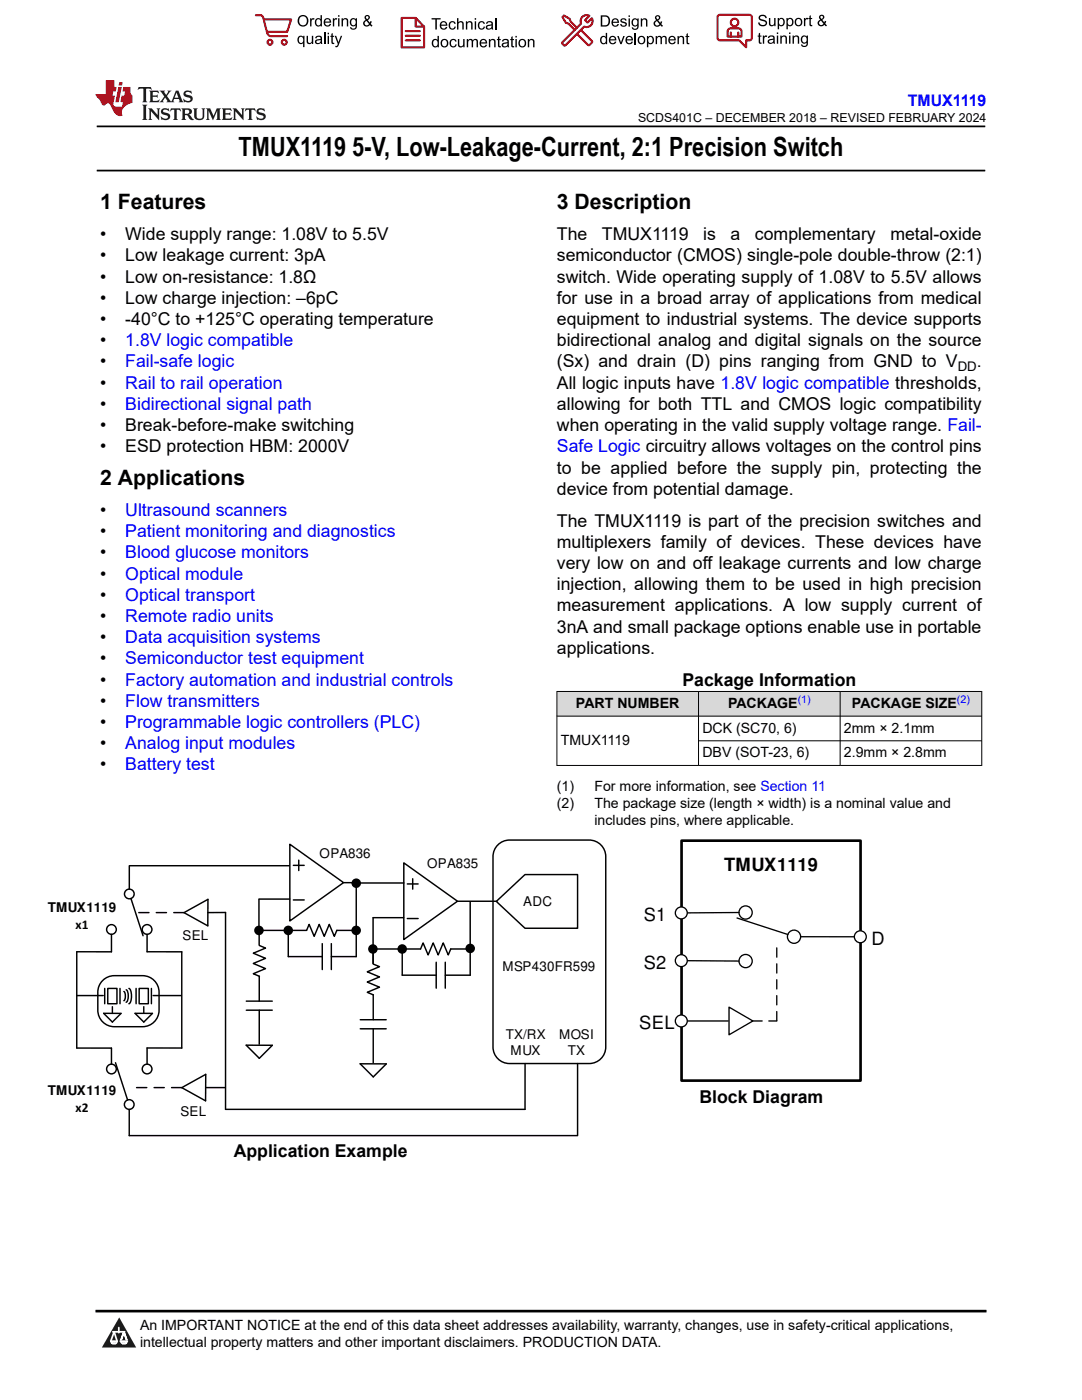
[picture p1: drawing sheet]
<svg xmlns="http://www.w3.org/2000/svg" width="216mm" height="279mm" viewBox="0 0 216 279" stroke-linecap="round" stroke-linejoin="round" font-family="sans-serif">
<path d="M19.3 25.2h177.3M19.3 34h177.3" fill="none" stroke="#000" stroke-width=".35"/>
<g fill="#d8d8d8">
<path d="M111.1 138h84.8v4.9h-84.8z" fill-rule="evenodd"/>
<path d="M111.2 138.1h28.1v4.8h-28.1z" fill-rule="evenodd"/>
<path d="M139.4 138.1h28.2v4.8h-28.2z" fill-rule="evenodd"/>
<path d="M167.7 138.1h28.1v4.8h-28.1z" fill-rule="evenodd"/>
</g>
<path d="M111.1 138h84.9M111.1 137.9v14.9M139.4 137.9v14.9M167.6 137.9v14.9M195.9 137.9v14.9M111.1 142.9h84.9M111.1 152.8h84.9M139.4 147.8h56.6" fill="none" stroke="#000" stroke-width=".2"/>
<g fill="none" stroke="#000" stroke-width=".29">
<path d="M51.7 179.4h6.1M57.8 168.5l10.8 7.6-10.8 7.7zM58.5 172.7h2.2M58.5 179.6h2.2M59.6 171.7v2M68.6 176.2h2.6M70.9 176.3h.2v14.6h-5M49.1 199.8h5.2M51.5 185.7h9.7l.5-1.2 1 2.4 1-2.4 1 2.4 1-2.4 1 2.4 .5-1.2h3.9M51.7 185.7v2.9M51.7 194.8v5M51.8 188.7l1.2 .5-2.5 1 2.5 1.1-2.5 1 2.5 1-2.5 1 1.3 .5"/>
<path d="M57.5 185.9v5h6.8M64.3 188.3v5.2M66.1 188.3v5.2M49.1 208.6h5.2l-2.6 2.6zM49.1 201.6h5.2M51.7 201.6v6.8"/>
</g>
<g fill="#000">
<circle cx="71.1" cy="176.3" r=".95"/>
<circle cx="51.7" cy="185.7" r=".95"/>
<circle cx="57.5" cy="185.7" r=".95"/>
</g>
<path d="M99.3 168.6a3.3 3.3 0 0 1 2.4-.9h15.9a3.3 3.3 0 0 1 3.3 3.3v38a3.3 3.3 0 0 1-3.3 3.3h-15.9a3.3 3.3 0 0 1-3.3-3.3v-38a3.3 3.3 0 0 1 .9-2.4z" fill-rule="evenodd" fill="#fff"/>
<g fill="none" stroke="#000" stroke-width=".29">
<path d="M25.8 172.8v4.6M25.9 172.8h31.9M26.1 179.3l2.4 7.4M51.7 179.5v6.2M70.3 176.2h10.3M80.6 172.2l10.7 7.7-10.7 7.6zM81.3 176.4h2.1M82.3 175.4v2M91.4 179.9h7.7M93.8 180v14.6h-5M99 179.9l5.8-5.4h10.4v10.8h-10.4zM99.3 168.6a3.3 3.3 0 0 1 2.4-.9h15.9a3.3 3.3 0 0 1 3.3 3.3v38a3.3 3.3 0 0 1-3.3 3.3h-15.9a3.3 3.3 0 0 1-3.3-3.3v-38a3.3 3.3 0 0 1 .9-2.4z"/>
<path d="M15.3 198.7h5.3M20.5 195.7a3.3 3.3 0 0 1 2.3-1h5.6a3.3 3.3 0 0 1 3.3 3.3v3.6a3.3 3.3 0 0 1-3.3 3.3h-5.6a3.3 3.3 0 0 1-3.3-3.3v-3.6a3.3 3.3 0 0 1 1-2.3zM20.9 197.3v3M21.5 197.3h1.8v3h-1.8zM22.2 186.5v3.5l-6.9-.1v19.3h6.9v3.2M23.9 197.3v3M24.7 197.9a1.53 1.53 0 0 1 0 1.8M25.2 197.5a2 2 0 0 1 0 2.5M25.7 197.3a2.51 2.51 0 0 1 0 3M27.2 197.3v3M27.8 197.3h1.8v3h-1.8zM29.3 186.5v3.5h7v19.2l-7-.1v3.3"/>
<path d="M30.2 197.3v3M30.6 198.7h5.6M36.7 182.1l4.8-2.6v5.3zM41.5 182.1h3.5v39.3h59.8v-9.1M70.9 185.7h.2M74.2 189.4h9.7M74.5 198.5v5M74.5 192.4l1.2 .5-2.4 1 2.4 1.1-2.4 1 2.4 1-2.4 1 1.2 .6M80.3 189.6v5h6.7M80.5 183.1h-6.1v9.2M81.3 183.3h2.1M83.9 189.4l.5-1.2 1 2.4 1-2.4 1 2.4 1-2.4 1 2.4 .5-1.2"/>
<path d="M87 192v5.2M88.8 192v5.2M89.9 189.4h3.9M93.6 189.3h.2M20.7 202.2h3.5l-1.8 1.8zM22.4 200.9v1.3M23 212.1l2.5 7.4M26.9 202.2h3.5l-1.7 1.8zM28.7 200.9v1.3M36.3 217.1l4.8-2.7-.1 5.3zM41 217.1h4M71.9 212.3h5.2l-2.6 2.6z"/>
<path d="M71.9 205.3h5.2M71.9 203.5h5.2M74.5 205.3v6.8M115.2 212.3v14.3M25.8 221.4v5.2h89.4"/>
<circle cx="25.8" cy="178.4" r=".97"/>
<circle cx="22.2" cy="185.5" r=".97"/>
<circle cx="29.3" cy="185.5" r=".97"/>
<circle cx="22.2" cy="213.3" r=".97"/>
<circle cx="29.3" cy="213.3" r=".97"/>
<circle cx="25.8" cy="220.4" r=".97"/>
</g>
<g fill="#000">
<circle cx="71.1" cy="185.7" r=".95"/>
<circle cx="74.4" cy="189.4" r=".95"/>
<circle cx="80.3" cy="189.4" r=".95"/>
<circle cx="93.8" cy="189.3" r=".95"/>
</g>
<path d="M36.7 182.1h-9.2M36.3 217.1h-9.2" fill="none" stroke="#000" stroke-width=".29" stroke-dasharray="2 1.5"/>
<path d="M135.8 203.8h9.5" fill="none" stroke="#000" stroke-width=".26"/>
<path d="M155 189.2v14.6" fill="none" stroke="#000" stroke-width=".26" stroke-dasharray="1.9 1.3"/>
<path d="M136 167.8h35.7v47.9h-35.7z" fill="none" stroke="#000" stroke-width=".53"/>
<circle cx="135.9" cy="203.8" r="1.19" fill="#fff"/>
<g fill="none" stroke="#000" stroke-width=".26">
<path d="M136 191.7l11.5 .1M147.1 183.2l10.1 3.3M147.5 182.1l-11.5 .1M159.8 186.9l11.9 .1M145.5 201l4.7 2.8-4.7 2.7z"/>
<circle cx="148.8" cy="182.1" r="1.32"/>
<circle cx="148.8" cy="191.8" r="1.32"/>
<circle cx="158.4" cy="186.9" r="1.32"/>
<circle cx="135.9" cy="203.8" r="1.19"/>
</g>
<path d="M150.2 203.8h4.8" fill="none" stroke="#000" stroke-width=".26" stroke-dasharray="1.9 1.3"/>
<circle cx="135.9" cy="182.2" r="1.19" fill="#fff"/>
<circle cx="135.9" cy="182.2" r="1.19" fill="none" stroke="#000" stroke-width=".26"/>
<circle cx="171.7" cy="187" r="1.19" fill="#fff"/>
<circle cx="171.7" cy="187" r="1.19" fill="none" stroke="#000" stroke-width=".26"/>
<circle cx="135.9" cy="191.7" r="1.19" fill="#fff"/>
<circle cx="135.9" cy="191.7" r="1.19" fill="none" stroke="#000" stroke-width=".26"/>
<path d="M0 0h215.9v23.8h-215.9z" fill-rule="evenodd" fill="#fff"/>
<path d="M27.7 17.4l-.2 .6 .5-.3h.6v.1v2.2l-.2 .4h1l-.2-.4v-2.2v-.1h.5l.5 .3-.1-.6zM29.8 18.1l.2 .4v1.5l-.2 .4h1.9l.1-.6a1.08 1.08 0 0 1-1.3 .2v-.7h.6l.4 .2v-.6l-.4 .2h-.6v-.6l.2-.1a1 1 0 0 1 1 .2l-.1-.5zM31.8 18.1l1 1.1-1 1.2h.9l-.2-.2 .4-.7 .5 .7-.2 .2h1.6l-.2-.2 .1-.4h1l.1 .4-.1 .2h.9l-.2-.3-.8-2h-.5l-1 2.2-.8-1.1 .9-1.1h-.8l.2 .2-.5 .7-.3-.7 .1-.2zM35.2 18.5l.4 1h-.8zM36.8 18.2a.65 .65 0 0 0-.2 .7 .65 .65 0 0 0 .6 .5l.7 .2 .1 .2a.79 .79 0 0 1-.7 .4 .79 .79 0 0 1-.7-.5l.1 .7 .2-.1a.93 .93 0 0 0 1.1 .1 .93 .93 0 0 0 .4-1 1.46 1.46 0 0 0-1.2-.6l-.1-.3a1.09 1.09 0 0 1 1.2 .2l-.2-.6-.1 .1-.6-.2zM28.4 20.9l.2 .4v2.3l-.2 .3h1l-.2-.3v-2.3l.2-.4zM29.6 21.6l.2 .4v1.6l-.2 .3h.8l-.3-.3v-1.4l1.7 1.8v-2l.2-.4h-.8l.2 .2 .1 1.1-1.2-1.3zM32.3 21.8a.65 .65 0 0 0-.2 .7 .65 .65 0 0 0 .7 .4l.6 .2 .1 .2a.79 .79 0 0 1-.7 .4 .79 .79 0 0 1-.7-.5l.1 .7 .2-.1a.93 .93 0 0 0 1.1 .1 .93 .93 0 0 0 .4-.9 1.46 1.46 0 0 0-1.2-.6l-.1-.4a1.09 1.09 0 0 1 1.2 .2l-.2-.6-.1 .1-.6-.1zM34.1 21.6l-.1 .7a.63 .63 0 0 1 .7-.4l.1 1.7-.3 .3h1l-.2-.3v-1.7a.66 .66 0 0 1 .8 .4l-.1-.7zM36.2 21.6l.2 .4v1.6l-.2 .3h.9l-.2-.2v-.7h.5l.1 .2a.79 .79 0 0 0 1.2 .6l-1-.9a.61 .61 0 0 0 .6-.6 .61 .61 0 0 0-.5-.6zM36.9 21.9h.2a.47 .47 0 0 1 .5 .1 .47 .47 0 0 1 .1 .5l-.2 .2h-.6zM38.5 21.6l.2 .2a2.27 2.27 0 0 0 .4 2 1.04 1.04 0 0 0 1.7-.7v-1.3l.2-.2h-.8l.2 .4v1.1a.6 .6 0 0 1-.6 .6 .6 .6 0 0 1-.6-.6v-1.1l.3-.4zM41.1 21.6l.2 .4v1.6l-.2 .3h.7l-.2-.3v-1.5l.9 1.9 .8-1.9v1.5l-.2 .3h1l-.3-.3v-1.6l.3-.4h-.8l-.7 1.5-.7-1.5zM44.3 21.6l.2 .4v1.6l-.2 .3h1.9l.1-.5a1.09 1.09 0 0 1-1.3 .1v-.6h.6l.4 .1v-.6l-.4 .2h-.6v-.6l.2-.1a1.01 1.01 0 0 1 1 .3l-.1-.6zM46.4 21.6l.3 .4v1.6l-.3 .3h.8l-.2-.3v-1.4l1.6 1.8v-2l.2-.4h-.7l.2 .2v1.1l-1.2-1.3zM49 21.6l-.1 .7a.63 .63 0 0 1 .8-.4v1.7l-.3 .3h1l-.2-.3v-1.7a.66 .66 0 0 1 .8 .4l-.1-.7zM51.4 21.8a.65 .65 0 0 0-.2 .7 .65 .65 0 0 0 .6 .4l.6 .2 .2 .2a.79 .79 0 0 1-.8 .4 .79 .79 0 0 1-.6-.5l.1 .7 .2-.1a.93 .93 0 0 0 1 .1 .93 .93 0 0 0 .5-.9 1.46 1.46 0 0 0-1.3-.6l-.1-.4a1.09 1.09 0 0 1 1.3 .2l-.2-.6-.2 .1-.5-.1z" fill="#231f20"/>
<path d="M21.1 16v2.8h-2.1l.1 .3 .9 1a.95 .95 0 0 0 .9 .9 .59 .59 0 0 1 .6-.4 .59 .59 0 0 1 .5 .4l.4 .8a1.59 1.59 0 0 0 2.1 1.3 1.61 1.61 0 0 1 1-2.2l1-.4-.1-1.5a1.59 1.59 0 0 1-.4-1.6h-1.4l-.2 .9h.5l-.1 .8h-.5l-.2 1v.2l.4 .1-.2 .9h-.6a.73 .73 0 0 1-1.1-.7l.3-1.5h-.5l.2-.8h.5l.2-.9h-.5v-1.4zM23.6 17.4l-.6 3h.7l.6-3zM23.8 16.4l-.1 .7h.7l.1-.7z" fill="#ed1c24"/>
<g fill="#000">
<path d="M59.4 4.2a1.12 1.12 0 0 1 2.2 0 1.12 1.12 0 0 1-2.2 0zM59.9 3.5a.89 .89 0 0 0-.1 1.1 .89 .89 0 0 0 1.1 .4 .88 .88 0 0 0 .3-1.3 .88 .88 0 0 0-1.3-.2z" fill-rule="evenodd"/>
<path d="M59.5 7.3l.5-.2 .5 .3v-.3h.3v2.3h-.3v-.8a.74 .74 0 0 1-1 0 .74 .74 0 0 1-.1-1zM59.8 7.5a.57 .57 0 0 0-.2 .7 .57 .57 0 0 0 .8 .2 .57 .57 0 0 0 .1-.7 .57 .57 0 0 0-.7-.2z" fill-rule="evenodd"/>
<path d="M61.9 3.6h.2v.3l.2-.2 .3-.1 .2 .1-.1 .3a.36 .36 0 0 0-.5 0 .36 .36 0 0 0 0 .4v.9h-.3z" fill-rule="evenodd"/>
<path d="M61.2 7.1h.3v.9a.41 .41 0 0 0 .4 .6 .41 .41 0 0 0 .3-.6v-.9h.3v1.7h-.2v-.3a.58 .58 0 0 1-.7 .3 .58 .58 0 0 1-.4-.6z" fill-rule="evenodd"/>
<path d="M63 3.8l.5-.2 .5 .2v-.8h.2v2.3h-.2v-.2a.75 .75 0 0 1-1-.1 .75 .75 0 0 1-.1-1zM63.2 4a.57 .57 0 0 0-.1 .7 .57 .57 0 0 0 .8 .2 .57 .57 0 0 0 .1-.7 .57 .57 0 0 0-.8-.2z" fill-rule="evenodd"/>
<path d="M63 7.3a.74 .74 0 0 1 1-.1 .74 .74 0 0 1 .3 .9v.7h-.3v-.2a.57 .57 0 0 1-.8 .2 .57 .57 0 0 1-.2-.8l1-.3a.41 .41 0 0 0-.4-.4 .41 .41 0 0 0-.4 .4l-.3-.1zM63.2 8.2a.35 .35 0 0 0 .2 .5 .35 .35 0 0 0 .5-.3l.1-.4z" fill-rule="evenodd"/>
<path d="M65.4 6.5h.3v.3h-.3zM65.4 7.1h.3v1.7h-.3z" fill-rule="evenodd"/>
<path d="M64.8 3.8a.76 .76 0 0 1 .9-.1 .76 .76 0 0 1 .4 .8h-1.2a.47 .47 0 0 0 .3 .6 .47 .47 0 0 0 .6-.4l.3 .1a.82 .82 0 0 1-1.3 .3 .82 .82 0 0 1 0-1.3zM65 4l-.1 .3h.9l-.3-.4z" fill-rule="evenodd"/>
<path d="M66.4 3.6h.3v.3l.1-.2 .4-.1 .1 .1-.1 .3a.36 .36 0 0 0-.4 0 .36 .36 0 0 0-.1 .4v.9h-.3z" fill-rule="evenodd"/>
<path d="M66.1 6.7l.3-.1v.5h.3v.3h-.3v.9l.1 .2h.2v.3a.41 .41 0 0 1-.4-.1 .41 .41 0 0 1-.2-.4v-.9h-.2v-.3h.2z" fill-rule="evenodd"/>
<path d="M66.8 7.1h.3l.4 1.4 .5-1.4h.3l-.6 1.7a.57 .57 0 0 1-.8 .6v-.3a.37 .37 0 0 0 .5-.3z" fill-rule="evenodd"/>
<path d="M67.5 3h.2v.3h-.2zM67.5 3.6h.2v1.7h-.2z" fill-rule="evenodd"/>
<path d="M68.2 3.6h.2v.3a.58 .58 0 0 1 .7-.3 .58 .58 0 0 1 .4 .7v1h-.3v-1a.4 .4 0 0 0-.4-.5 .4 .4 0 0 0-.4 .6v.9h-.2z" fill-rule="evenodd"/>
<path d="M70 3.8l.5-.2 .5 .2v-.2h.2v1.5a.71 .71 0 0 1-.5 .8 .71 .71 0 0 1-.8-.5h.2a.46 .46 0 0 0 .6 .3 .46 .46 0 0 0 .3-.6 .78 .78 0 0 1-1.1-.2 .78 .78 0 0 1 .1-1.1zM70.2 4a.53 .53 0 0 0-.1 .8 .53 .53 0 0 0 .8 0 .54 .54 0 0 0 0-.7 .54 .54 0 0 0-.7-.1z" fill-rule="evenodd"/>
<path d="M72.9 3.1a.53 .53 0 0 1 .8 .1 .53 .53 0 0 1-.3 .8l.4 .5 .1-.3 .3 .1-.2 .5 .3 .3-.2 .2-.3-.3a.71 .71 0 0 1-1.2 .1 .71 .71 0 0 1 .4-1.1l-.3-.5zM73 3.5a.3 .3 0 0 0 .6 0 .3 .3 0 0 0-.6 0zM72.9 4.3a.45 .45 0 0 0 0 .7 .45 .45 0 0 0 .7-.2l-.5-.6z" fill-rule="evenodd"/>
<path d="M86.1 3.6h1.8v.3h-.7v2h-.3v-2h-.8z" fill-rule="evenodd"/>
<path d="M86.3 8l.5-.2 .5 .2v-.8h.3v2.2h-.3v-.2a.76 .76 0 0 1-1 0 .76 .76 0 0 1-.1-1zM86.6 8.1a.58 .58 0 0 0-.2 .8 .58 .58 0 0 0 .8 .2 .58 .58 0 0 0 .1-.8 .58 .58 0 0 0-.7-.2z" fill-rule="evenodd"/>
<path d="M88.2 7.9a.81 .81 0 0 1 1.1 .2 .81 .81 0 0 1-.2 1.1 .81 .81 0 0 1-1.1-.1l-.1-.8zM88.3 8.1a.57 .57 0 0 0 0 .9 .57 .57 0 0 0 .8 0 .57 .57 0 0 0 0-.8 .57 .57 0 0 0-.8-.1z" fill-rule="evenodd"/>
<path d="M88 4.4a.77 .77 0 0 1 .9-.1 .77 .77 0 0 1 .4 .8h-1.3a.48 .48 0 0 0 .4 .6 .48 .48 0 0 0 .6-.3h.3a.83 .83 0 0 1-1.3 .4 .83 .83 0 0 1 0-1.4zM88.2 4.6l-.2 .3h1l-.3-.4z" fill-rule="evenodd"/>
<path d="M89.7 4.4a.7 .7 0 0 1 1.2 .3l-.2 .1a.45 .45 0 0 0-.6-.3 .45 .45 0 0 0-.3 .6 .45 .45 0 0 0 .3 .6 .45 .45 0 0 0 .6-.4h.3a.76 .76 0 0 1-1.1 .6 .76 .76 0 0 1-.3-1.1z" fill-rule="evenodd"/>
<path d="M89.9 8a.7 .7 0 0 1 1.2 .3h-.3a.45 .45 0 0 0-.5-.3 .45 .45 0 0 0-.3 .6 .45 .45 0 0 0 .3 .6 .45 .45 0 0 0 .6-.4l.2 .1a.76 .76 0 0 1-1 .5 .76 .76 0 0 1-.4-1.1z" fill-rule="evenodd"/>
<path d="M91.2 3.6h.3v.8a.59 .59 0 0 1 .7-.2 .59 .59 0 0 1 .3 .7v1h-.2v-1a.4 .4 0 0 0-.5-.4 .4 .4 0 0 0-.3 .5v.9h-.3z" fill-rule="evenodd"/>
<path d="M91.4 7.8h.2v.9a.41 .41 0 0 0 .5 .5 .41 .41 0 0 0 .3-.5v-.9h.3v1.6h-.3v-.2a.58 .58 0 0 1-.7 .3 .58 .58 0 0 1-.3-.7z" fill-rule="evenodd"/>
<path d="M93 4.2h.2v.3a.59 .59 0 0 1 .7-.3 .59 .59 0 0 1 .4 .7v1h-.3v-1a.41 .41 0 0 0-.4-.5 .41 .41 0 0 0-.4 .6v.9h-.2z" fill-rule="evenodd"/>
<path d="M93.1 7.8h.3v.2a.56 .56 0 0 1 1 0 .54 .54 0 0 1 .6-.2 .54 .54 0 0 1 .4 .5v1.1h-.3v-1a.34 .34 0 0 0-.3-.4 .34 .34 0 0 0-.4 .3v1.1h-.3v-1a.38 .38 0 0 0-.5-.4 .38 .38 0 0 0-.2 .6v.8h-.3z" fill-rule="evenodd"/>
<path d="M94.7 3.6h.3v.3h-.3zM94.7 4.2h.3v1.7h-.3z" fill-rule="evenodd"/>
<path d="M95.5 4.4a.7 .7 0 0 1 1.3 .3l-.3 .1a.45 .45 0 0 0-.6-.3 .45 .45 0 0 0-.3 .6 .45 .45 0 0 0 .3 .6 .45 .45 0 0 0 .6-.4h.3a.76 .76 0 0 1-1.1 .6 .76 .76 0 0 1-.3-1.1z" fill-rule="evenodd"/>
<path d="M95.9 8a.77 .77 0 0 1 .9-.2 .77 .77 0 0 1 .4 .9h-1.2a.48 .48 0 0 0 .3 .5 .48 .48 0 0 0 .6-.3h.3a.83 .83 0 0 1-1.3 .4 .83 .83 0 0 1 0-1.3zM96.1 8.1l-.1 .4h.9l-.2-.5z" fill-rule="evenodd"/>
<path d="M97.5 7.8h.3v.2a.59 .59 0 0 1 .7-.2 .59 .59 0 0 1 .4 .6v1h-.3v-1a.41 .41 0 0 0-.5-.4 .41 .41 0 0 0-.3 .5v.9h-.3z" fill-rule="evenodd"/>
<path d="M97.1 4.4a.74 .74 0 0 1 1-.1 .74 .74 0 0 1 .3 .9v.7h-.3v-.2a.59 .59 0 0 1-.8 .2 .59 .59 0 0 1-.3-.8l1.1-.3a.42 .42 0 0 0-.4-.4 .42 .42 0 0 0-.5 .4l-.2-.1zM97.3 5.3a.36 .36 0 0 0 .2 .5 .36 .36 0 0 0 .5-.2l.1-.5z" fill-rule="evenodd"/>
<path d="M99.4 7.4l.2-.2v.6h.3v.2h-.3v1l.1 .2h.2l.1 .2a.41 .41 0 0 1-.5 0 .41 .41 0 0 1-.1-.4v-1h-.2v-.2h.2z" fill-rule="evenodd"/>
<path d="M100.3 8a.74 .74 0 0 1 .9-.2 .74 .74 0 0 1 .3 .9l.1 .7h-.3v-.2a.59 .59 0 0 1-.8 .3 .59 .59 0 0 1-.3-.8l1-.3a.42 .42 0 0 0-.3-.4 .42 .42 0 0 0-.5 .3h-.3zM100.5 8.8a.36 .36 0 0 0 .1 .5 .36 .36 0 0 0 .5-.2l.2-.5z" fill-rule="evenodd"/>
<path d="M102 7.4l.3-.2v.6h.3v.2h-.3v1l.1 .2h.2v.2a.41 .41 0 0 1-.5 0 .41 .41 0 0 1-.1-.4v-1h-.2v-.2h.2z" fill-rule="evenodd"/>
<path d="M102.8 7.2h.3v.3h-.3zM102.8 7.8h.3v1.6h-.3z" fill-rule="evenodd"/>
<path d="M103.7 7.9a.81 .81 0 0 1 1.1 .2 .81 .81 0 0 1-.1 1.1 .81 .81 0 0 1-1.2-.1v-.8zM103.9 8.1a.57 .57 0 0 0-.1 .9 .57 .57 0 0 0 .8 0 .57 .57 0 0 0 0-.8 .57 .57 0 0 0-.7-.1z" fill-rule="evenodd"/>
<path d="M105.3 7.8h.3v.2a.59 .59 0 0 1 .7-.2 .59 .59 0 0 1 .4 .6v1h-.3v-1a.41 .41 0 0 0-.5-.4 .41 .41 0 0 0-.3 .5v.9h-.3z" fill-rule="evenodd"/>
<path d="M119.9 3.1h.7a1.12 1.12 0 0 1 1.1 1.1 1.12 1.12 0 0 1-1 1.1h-.8zM120.2 3.3v1.7h.4a.86 .86 0 0 0 .8-.8 .86 .86 0 0 0-.8-.9z" fill-rule="evenodd"/>
<path d="M119.9 7.4l.5-.3 .5 .3v-.8h.2v2.2h-.2v-.2a.75 .75 0 0 1-1 0 .75 .75 0 0 1-.1-1zM120.1 7.5a.57 .57 0 0 0-.1 .8 .57 .57 0 0 0 .8 .2 .57 .57 0 0 0 .1-.8 .57 .57 0 0 0-.8-.2z" fill-rule="evenodd"/>
<path d="M121.7 7.4a.76 .76 0 0 1 .9-.2 .76 .76 0 0 1 .4 .9h-1.2a.47 .47 0 0 0 .3 .5 .47 .47 0 0 0 .6-.3h.3a.82 .82 0 0 1-1.3 .4 .82 .82 0 0 1 0-1.3zM121.9 7.5l-.1 .3h.9l-.3-.4z" fill-rule="evenodd"/>
<path d="M122.2 3.9a.76 .76 0 0 1 .9-.2 .76 .76 0 0 1 .4 .9h-1.2a.47 .47 0 0 0 .4 .5 .47 .47 0 0 0 .5-.3h.3a.82 .82 0 0 1-1.3 .4 .82 .82 0 0 1 0-1.3zM122.5 4l-.2 .3h.9l-.2-.4z" fill-rule="evenodd"/>
<path d="M123.9 3.8a.71 .71 0 0 1 1.1 .3h-.2a.32 .32 0 0 0-.4-.3 .32 .32 0 0 0-.3 .4h.1a.75 .75 0 0 1 .9 .8 .72 .72 0 0 1-.7 .3 .72 .72 0 0 1-.7-.5h.3a.36 .36 0 0 0 .4 .4 .36 .36 0 0 0 .3-.5 .8 .8 0 0 1-.9-.7z" fill-rule="evenodd"/>
<path d="M123.2 7.2h.3l.4 1.3 .5-1.3h.3l-.7 1.6h-.2z" fill-rule="evenodd"/>
<path d="M125.4 3.1h.3v.3h-.3zM125.4 3.7h.3v1.6h-.3z" fill-rule="evenodd"/>
<path d="M125 7.4a.76 .76 0 0 1 .9-.2 .76 .76 0 0 1 .4 .9h-1.2a.47 .47 0 0 0 .3 .5 .47 .47 0 0 0 .6-.3h.3a.82 .82 0 0 1-1.3 .4 .82 .82 0 0 1 0-1.3zM125.2 7.5l-.1 .3h.9l-.2-.4z" fill-rule="evenodd"/>
<path d="M126.2 3.9l.5-.3 .5 .3v-.2h.2v1.4a.71 .71 0 0 1-.5 .8 .71 .71 0 0 1-.8-.5l.2 .1a.46 .46 0 0 0 .6 .2 .46 .46 0 0 0 .3-.6 .78 .78 0 0 1-1.1-.1 .78 .78 0 0 1 .1-1.1zM126.4 4a.53 .53 0 0 0-.1 .8 .53 .53 0 0 0 .8 0 .54 .54 0 0 0 0-.7 .54 .54 0 0 0-.7-.1z" fill-rule="evenodd"/>
<path d="M127.5 7.3a.8 .8 0 0 1 1.1 .2 .8 .8 0 0 1-.1 1.1 .8 .8 0 0 1-1.2-.1v-.8zM127.7 7.5a.56 .56 0 0 0-.1 .9 .56 .56 0 0 0 .8-.1 .56 .56 0 0 0 0-.7 .56 .56 0 0 0-.7-.1z" fill-rule="evenodd"/>
<path d="M127.9 3.7h.2v.2a.58 .58 0 0 1 .7-.2 .58 .58 0 0 1 .4 .6v1h-.3v-1a.4 .4 0 0 0-.4-.4 .4 .4 0 0 0-.4 .5v.9h-.2z" fill-rule="evenodd"/>
<path d="M129.1 7.2h.2v.2a.72 .72 0 0 1 1-.1 .72 .72 0 0 1 .2 1 .64 .64 0 0 1-.5 .5 .64 .64 0 0 1-.6-.2v.8h-.3zM129.5 7.5a.56 .56 0 0 0-.2 .8 .56 .56 0 0 0 .8 .2 .56 .56 0 0 0 .1-.8 .56 .56 0 0 0-.7-.2z" fill-rule="evenodd"/>
<path d="M130.8 7.2h.3v.2a.55 .55 0 0 1 .9 0 .53 .53 0 0 1 .6-.3 .53 .53 0 0 1 .4 .6v1.1h-.2v-1a.34 .34 0 0 0-.3-.4 .34 .34 0 0 0-.4 .3v1.1h-.3v-1a.37 .37 0 0 0-.5-.4 .37 .37 0 0 0-.2 .6v.8h-.3z" fill-rule="evenodd"/>
<path d="M130.8 3.2a.53 .53 0 0 1 .9 .1 .53 .53 0 0 1-.4 .8l.4 .5 .2-.4 .2 .1-.2 .5 .4 .3-.2 .3-.3-.4a.71 .71 0 0 1-1.2 .1 .71 .71 0 0 1 .3-1.1l-.2-.5zM130.9 3.6a.3 .3 0 0 0 .6 0 .3 .3 0 0 0-.6 0zM130.9 4.3a.45 .45 0 0 0 0 .7 .45 .45 0 0 0 .7-.2l-.5-.6z" fill-rule="evenodd"/>
<path d="M133.6 7.4a.76 .76 0 0 1 .9-.2 .76 .76 0 0 1 .3 .9h-1.2a.47 .47 0 0 0 .4 .5 .47 .47 0 0 0 .6-.3h.2a.82 .82 0 0 1-1.2 .4 .82 .82 0 0 1 0-1.3zM133.8 7.5l-.2 .3h1l-.3-.4z" fill-rule="evenodd"/>
<path d="M135.2 7.2h.2v.2a.58 .58 0 0 1 .7-.2 .58 .58 0 0 1 .4 .6v1h-.3v-1a.4 .4 0 0 0-.4-.4 .4 .4 0 0 0-.3 .5v.9h-.3z" fill-rule="evenodd"/>
<path d="M137 6.8l.3-.2v.6h.2v.2h-.2v1v.2h.2l.1 .2a.41 .41 0 0 1-.5 0 .41 .41 0 0 1-.1-.5v-.9h-.2v-.2h.2z" fill-rule="evenodd"/>
<path d="M151.6 3.1a.88 .88 0 0 1 1.4 .5h-.3a.49 .49 0 0 0-.5-.5 .49 .49 0 0 0-.5 .6l.1 .1a1.06 1.06 0 0 1 1.2 1 .95 .95 0 0 1-.9 .4 .95 .95 0 0 1-.8-.7h.3a.58 .58 0 0 0 .6 .5 .58 .58 0 0 0 .5-.6l-.2-.1a.95 .95 0 0 1-1.1-.9z" fill-rule="evenodd"/>
<path d="M151.4 6.7l.3-.2v.6h.2v.2h-.2v1v.2h.2l.1 .2a.41 .41 0 0 1-.5 0 .41 .41 0 0 1-.1-.5v-.9h-.2v-.2h.2z" fill-rule="evenodd"/>
<path d="M152.2 7.1h.3v.2l.1-.2h.4h.1l-.1 .3a.36 .36 0 0 0-.4 0 .36 .36 0 0 0-.1 .5v.8h-.3z" fill-rule="evenodd"/>
<path d="M153.3 7.3a.74 .74 0 0 1 1-.2 .74 .74 0 0 1 .3 .9l.1 .7h-.3l-.1-.2a.57 .57 0 0 1-.8 .3 .57 .57 0 0 1-.1-.9l.9-.2a.41 .41 0 0 0-.4-.4 .41 .41 0 0 0-.4 .3h-.3zM153.5 8.1a.35 .35 0 0 0 .2 .5 .35 .35 0 0 0 .5-.2l.1-.5z" fill-rule="evenodd"/>
<path d="M153.4 3.6h.3v.9a.41 .41 0 0 0 .4 .5 .41 .41 0 0 0 .4-.5v-.9h.2v1.6h-.2v-.2a.58 .58 0 0 1-.7 .2 .58 .58 0 0 1-.4-.6z" fill-rule="evenodd"/>
<path d="M155 6.5h.3v.3h-.3zM155 7.1h.3v1.6h-.3z" fill-rule="evenodd"/>
<path d="M155.2 3.6h.2v.2a.72 .72 0 0 1 1-.1 .72 .72 0 0 1 .2 1 .64 .64 0 0 1-.5 .5 .64 .64 0 0 1-.6-.2v.8h-.3zM155.6 3.9a.56 .56 0 0 0-.2 .8 .56 .56 0 0 0 .8 .2 .56 .56 0 0 0 .1-.8 .56 .56 0 0 0-.7-.2z" fill-rule="evenodd"/>
<path d="M155.7 7.1h.3v.2a.58 .58 0 0 1 .7-.2 .58 .58 0 0 1 .3 .6v1h-.3v-1a.4 .4 0 0 0-.4-.4 .4 .4 0 0 0-.3 .5v.9h-.3z" fill-rule="evenodd"/>
<path d="M156.9 3.6h.3v.2a.72 .72 0 0 1 .9-.1 .72 .72 0 0 1 .2 1 .64 .64 0 0 1-.4 .5 .64 .64 0 0 1-.7-.2v.8h-.3zM157.3 3.9a.56 .56 0 0 0-.1 .8 .56 .56 0 0 0 .7 .2 .56 .56 0 0 0 .2-.8 .56 .56 0 0 0-.8-.2z" fill-rule="evenodd"/>
<path d="M157.4 6.5h.3v.3h-.3zM157.4 7.1h.3v1.6h-.3z" fill-rule="evenodd"/>
<path d="M158.1 7.1h.3v.2a.58 .58 0 0 1 .7-.2 .58 .58 0 0 1 .4 .6v1h-.3v-1a.4 .4 0 0 0-.5-.4 .4 .4 0 0 0-.3 .5v.9h-.3z" fill-rule="evenodd"/>
<path d="M158.8 3.7a.8 .8 0 0 1 1.1 .2 .8 .8 0 0 1-.1 1.1 .8 .8 0 0 1-1.1-.1l-.1-.8zM159 3.9a.56 .56 0 0 0-.1 .9 .56 .56 0 0 0 .9 0 .56 .56 0 0 0-.1-.8 .56 .56 0 0 0-.7-.1z" fill-rule="evenodd"/>
<path d="M160 7.3l.5-.2 .5 .2v-.2h.2v1.4a.71 .71 0 0 1-.5 .9 .71 .71 0 0 1-.9-.5h.3a.46 .46 0 0 0 .6 .2 .46 .46 0 0 0 .2-.6 .78 .78 0 0 1-1-.1 .78 .78 0 0 1 .1-1.1zM160.2 7.4a.53 .53 0 0 0-.1 .8 .53 .53 0 0 0 .8 0 .54 .54 0 0 0 0-.7 .54 .54 0 0 0-.7-.1z" fill-rule="evenodd"/>
<path d="M160.4 3.6h.3v.2l.1-.2h.4h.1l-.1 .3a.36 .36 0 0 0-.4 0 .36 .36 0 0 0-.1 .5v.8h-.3z" fill-rule="evenodd"/>
<path d="M161.5 3.2l.3-.2v.6h.3v.2h-.3v1v.2h.3v.2a.41 .41 0 0 1-.5 0 .41 .41 0 0 1-.1-.5v-.9h-.2v-.2h.2z" fill-rule="evenodd"/>
<path d="M163.6 3.1a.53 .53 0 0 1 .8 .1 .53 .53 0 0 1-.3 .8l.4 .5 .1-.3h.3l-.2 .5 .3 .3-.2 .3-.3-.3a.71 .71 0 0 1-1.2 .1 .71 .71 0 0 1 .4-1.2l-.3-.5zM163.7 3.5a.3 .3 0 0 0 .5 0 .3 .3 0 0 0-.5 0zM163.6 4.2a.45 .45 0 0 0 0 .8 .45 .45 0 0 0 .7-.3l-.5-.6z" fill-rule="evenodd"/>
</g>
<path d="M64.8 6.5v2.3M98.9 3.6v2.3M126.8 6.6v2.2" fill="none" stroke="#000" stroke-width=".28"/>
<g fill="none" stroke="#de0000" stroke-width=".42">
<path d="M51.1 3l1 .1a1.4 1.4 0 0 1 .6 1.2l.7 2.5a.95 .95 0 0 0 1.1 .4h2.8M52.7 3.9h5.4l-.8 2.4h-4M80.1 3.6h2.8v1.7h1.7v4.2h-4.5zM81 7.1h2.8M81 6.2h2.8M81 8.1h2.8M82.9 3.6l1.7 1.7M115.1 5.5l-1.3-1.2-.1-.5-1.2-.7-.3 .3 .7 1.1 .5 .2 1.3 1.3M115.9 6l2.2 2.2v.3l-.5 .5h-.3l-2.2-2.2zM115.9 6l.7-.7a1.19 1.19 0 0 0 1.3-.3 1.19 1.19 0 0 0 .2-1.4l-.9 .9-.4-.5 .8-.8a1.19 1.19 0 0 0-1.4 .1 1.19 1.19 0 0 0-.2 1.4l-3.8 3.7v.3l.3 .3h.3l2.3-2.2M143.2 3.2l.4-.2h6l.4 .2v4.4l-.2 .4-.9 .1v1.3l-1.4-1.3h-3.9l-.4-.3zM145.4 5.8l.4-.1h1.6a.61 .61 0 0 1 .6 .6v1h-2.8v-1z"/>
<path d="M145.8 6.5v.8M147.3 6.5v.8"/>
<circle cx="53.9" cy="8.4" r=".49"/>
<circle cx="56.7" cy="8.4" r=".49"/>
<circle cx="146.6" cy="4.5" r=".75"/>
</g>
<path d="M0 261.4h215.9v18h-215.9z" fill-rule="evenodd" fill="#fff"/>
<path d="M23.8 262.9l3.4 6h-6.9z" fill="#231f20"/>
<path d="M22.1 267.7h1.3l-.4 .5h-.3a.55 .55 0 0 1-.6-.5z" fill-rule="evenodd" fill="#fff"/>
<path d="M22.1 267.7h1.3l-.4 .5h-.3a.55 .55 0 0 1-.6-.5z" fill="none" stroke="#231f20" stroke-width=".34"/>
<path d="M22.1 267.7h1.3l-.4 .5h-.5zM22.6 265.8h.1M22.6 265.8h2.3zM23.7 265.9h.1M23.7 264.9v1zM24 267.7h.1" fill="none" stroke="#fff" stroke-width=".34"/>
<path d="M24.7 265.8l-.7 1.9z" fill="#fff"/>
<path d="M24.7 265.8l-.7 1.9z" fill="none" stroke="#fff" stroke-width=".34"/>
<path d="M24.7 265.8l.7 1.9z" fill="#fff"/>
<path d="M22.8 265.8l-.7 1.9zM22.8 265.8l.6 1.9zM24.7 265.8l.7 1.9zM25.3 267.7h.1" fill="none" stroke="#fff" stroke-width=".34"/>
<path d="M24.1 267.7h1.3a.65 .65 0 0 1-.6 .5 .65 .65 0 0 1-.7-.5z" fill-rule="evenodd" fill="#fff"/>
<path d="M24.1 267.7h1.3a.65 .65 0 0 1-.6 .5 .65 .65 0 0 1-.7-.5z" fill="none" stroke="#231f20" stroke-width=".34"/>
<path d="M24 267.7h.1M24.1 267.7h1.3l-.4 .5h-.5z" fill="none" stroke="#fff" stroke-width=".34"/>
<path d="M19 261.7h177.8" fill="none" stroke="#000" stroke-width=".53"/>
<g font-size="5.3">
<text x="47.6" y="31.2">TMUX1119</text>
<text x="70.3" y="31.2">5-V, Low-Leakage-Current, 2:1 Precision Switch</text>
</g>
<g font-size="4.2">
<text x="20" y="41.8">1 Features</text>
<text x="111.1" y="41.8">3 Description</text>
<text x="20" y="96.8">2 Applications</text>
</g>
<text font-size="3.7" x="127.6" y="205.4">SEL</text>
<g font-size="3.6">
<text x="144.5" y="173.8">TMUX1119</text>
<text x="128.5" y="183.7">S1</text>
<text x="173.9" y="188.5">D</text>
<text x="128.5" y="193.3">S2</text>
</g>
<g font-size="3.5">
<text x="20" y="47.9">•</text>
<text x="25" y="47.9">Wide supply range: 1.08V to 5.5V</text>
<text x="111.1" y="47.9">The</text>
<text x="120.1" y="47.9">TMUX1119</text>
<text x="140.3" y="47.9">is</text>
<text x="145.8" y="47.9">a</text>
<text x="150.6" y="47.9">complementary</text>
<text x="177.7" y="47.9">metal-oxide</text>
<text x="20" y="52.2">•</text>
<text x="25" y="52.2">Low leakage current: 3pA</text>
<text x="111.1" y="52.2">semiconductor (CMOS) single-pole double-throw (2:1)</text>
<text x="20" y="56.4">•</text>
<text x="25" y="56.4">Low on-resistance: 1.8Ω</text>
<text x="111.1" y="56.4">switch. Wide operating supply of 1.08V to 5.5V allows</text>
<text x="20" y="60.6">•</text>
<text x="20" y="64.9">•</text>
<text x="25" y="60.6">Low charge injection: –6pC</text>
<text x="25" y="64.9">-40°C to +125°C operating temperature</text>
<text x="111.1" y="64.9">equipment to industrial systems. The device supports</text>
<text x="111.1" y="60.6">for use in a broad array of applications from medical</text>
<text x="20" y="69.1">•</text>
<text x="111.1" y="69.1">bidirectional analog and digital signals on the source</text>
<text x="20" y="73.3">•</text>
<text x="20" y="77.6">•</text>
<text x="111.1" y="77.6">All logic inputs have 1.8V logic compatible thresholds,</text>
<text x="111.1" y="73.3">(Sx) and drain (D) pins ranging from GND to V</text>
<text x="194.9" y="73.3">.</text>
<text x="20" y="81.8">•</text>
<text x="111.1" y="81.8">allowing for both TTL and CMOS logic compatibility</text>
<text x="20" y="86">•</text>
<text x="25" y="86">Break-before-make switching</text>
<text x="111.1" y="86">when operating in the valid supply voltage range. Fail-</text>
<text x="20" y="90.3">•</text>
<text x="25" y="90.3">ESD protection HBM: 2000V</text>
<text x="111.1" y="94.5">to be applied before the supply pin, protecting the</text>
<text x="111.1" y="98.7">device from potential damage.</text>
<text x="20" y="103">•</text>
<text x="20" y="107.2">•</text>
<text x="111.1" y="105.1">The TMUX1119 is part of the precision switches and</text>
<text x="20" y="111.4">•</text>
<text x="111.1" y="113.6">very low on and off leakage currents and low charge</text>
<text x="111.1" y="109.3">multiplexers family of devices. These devices have</text>
<text x="20" y="115.7">•</text>
<text x="20" y="119.9">•</text>
<text x="111.1" y="117.8">injection, allowing them to be used in high precision</text>
<text x="20" y="124.1">•</text>
<text x="111.1" y="122">measurement applications. A low supply current of</text>
<text x="20" y="128.4">•</text>
<text x="111.1" y="126.3">3nA and small package options enable use in portable</text>
<text x="111.1" y="130.5">applications.</text>
<text x="20" y="132.6">•</text>
<text x="20" y="136.8">•</text>
<text x="136.2" y="136.8">Package Information</text>
<text x="20" y="141.1">•</text>
<text x="20" y="145.3">•</text>
<text x="20" y="149.5">•</text>
<text x="20" y="153.8">•</text>
<text x="139.6" y="220">Block Diagram</text>
<text x="46.6" y="230.9">Application Example</text>
</g>
<g font-size="3.5" fill="#00f">
<text x="25" y="69.1">1.8V logic compatible</text>
<text x="25" y="73.3">Fail-safe logic</text>
<text x="25" y="77.6">Rail to rail operation</text>
<text x="25" y="81.8">Bidirectional signal path</text>
<text x="111.1" y="90.3">Safe Logic circuitry allows voltages on the control pins</text>
<text x="25" y="103">Ultrasound scanners</text>
<text x="25" y="107.2">Patient monitoring and diagnostics</text>
<text x="25" y="111.4">Blood glucose monitors</text>
<text x="25" y="115.7">Optical module</text>
<text x="25" y="119.9">Optical transport</text>
<text x="25" y="124.1">Remote radio units</text>
<text x="25" y="128.4">Data acquisition systems</text>
<text x="25" y="132.6">Semiconductor test equipment</text>
<text x="25" y="136.8">Factory automation and industrial controls</text>
<text x="25" y="141.1">Flow transmitters</text>
<text x="25" y="145.3">Programmable logic controllers (PLC)</text>
<text x="25" y="149.5">Analog input modules</text>
<text x="25" y="153.8">Battery test</text>
</g>
<text font-size="3.2" fill="#00f" x="181.1" y="21.1">TMUX1119</text>
<g font-size="2.8">
<text x="114.9" y="141.3">PART NUMBER</text>
<text x="145.3" y="141.3">PACKAGE</text>
<text x="170" y="141.3">PACKAGE SIZE</text>
<text x="111.9" y="148.7">TMUX1119</text>
<text x="140.2" y="146.2">DCK (SC70, 6)</text>
<text x="168.4" y="146.2">2mm × 2.1mm</text>
<text x="140.2" y="151.1">DBV (SOT-23, 6)</text>
<text x="168.4" y="151.1">2.9mm × 2.8mm</text>
<text x="111.1" y="157.9">(1)</text>
<text x="111.1" y="161.3">(2)</text>
<text x="118.6" y="157.9">For more information, see Section 11</text>
<text x="118.6" y="161.3">The package size (length × width) is a nominal value and</text>
<text x="118.6" y="164.7">includes pins, where applicable.</text>
<text x="27.9" y="265.5">An IMPORTANT NOTICE at the end of this data sheet addresses availability, warranty, changes, use in safety-critical applications,</text>
<text x="27.9" y="268.9">intellectual property matters and other important disclaimers. PRODUCTION DATA.</text>
</g>
<g font-size="2.7">
<text x="63.8" y="171.2">OPA836</text>
<text x="85.2" y="173.2">OPA835</text>
<text x="9.5" y="182.1">TMUX1119</text>
<text x="15.1" y="185.3">x1</text>
<text x="104.4" y="180.7">ADC</text>
<text x="36.4" y="187.6">SEL</text>
<text x="100.2" y="193.8">MSP430FR599</text>
<text x="100.9" y="207.3">TX/RX</text>
<text x="111.6" y="207.3">MOSI</text>
<text x="101.9" y="210.5">MUX</text>
<text x="113.3" y="210.5">TX</text>
<text x="9.5" y="218.6">TMUX1119</text>
<text x="15.1" y="221.8">x2</text>
<text x="36" y="222.7">SEL</text>
</g>
<text font-size="2.6" x="191.1" y="74">DD</text>
<text font-size="2.5" x="127.3" y="24.3">SCDS401C – DECEMBER 2018 – REVISED FEBRUARY 2024</text>
<g font-size="2.1" fill="#00f">
<text x="159.2" y="140.3">(1)</text>
<text x="191" y="140.3">(2)</text>
</g>
</svg>
